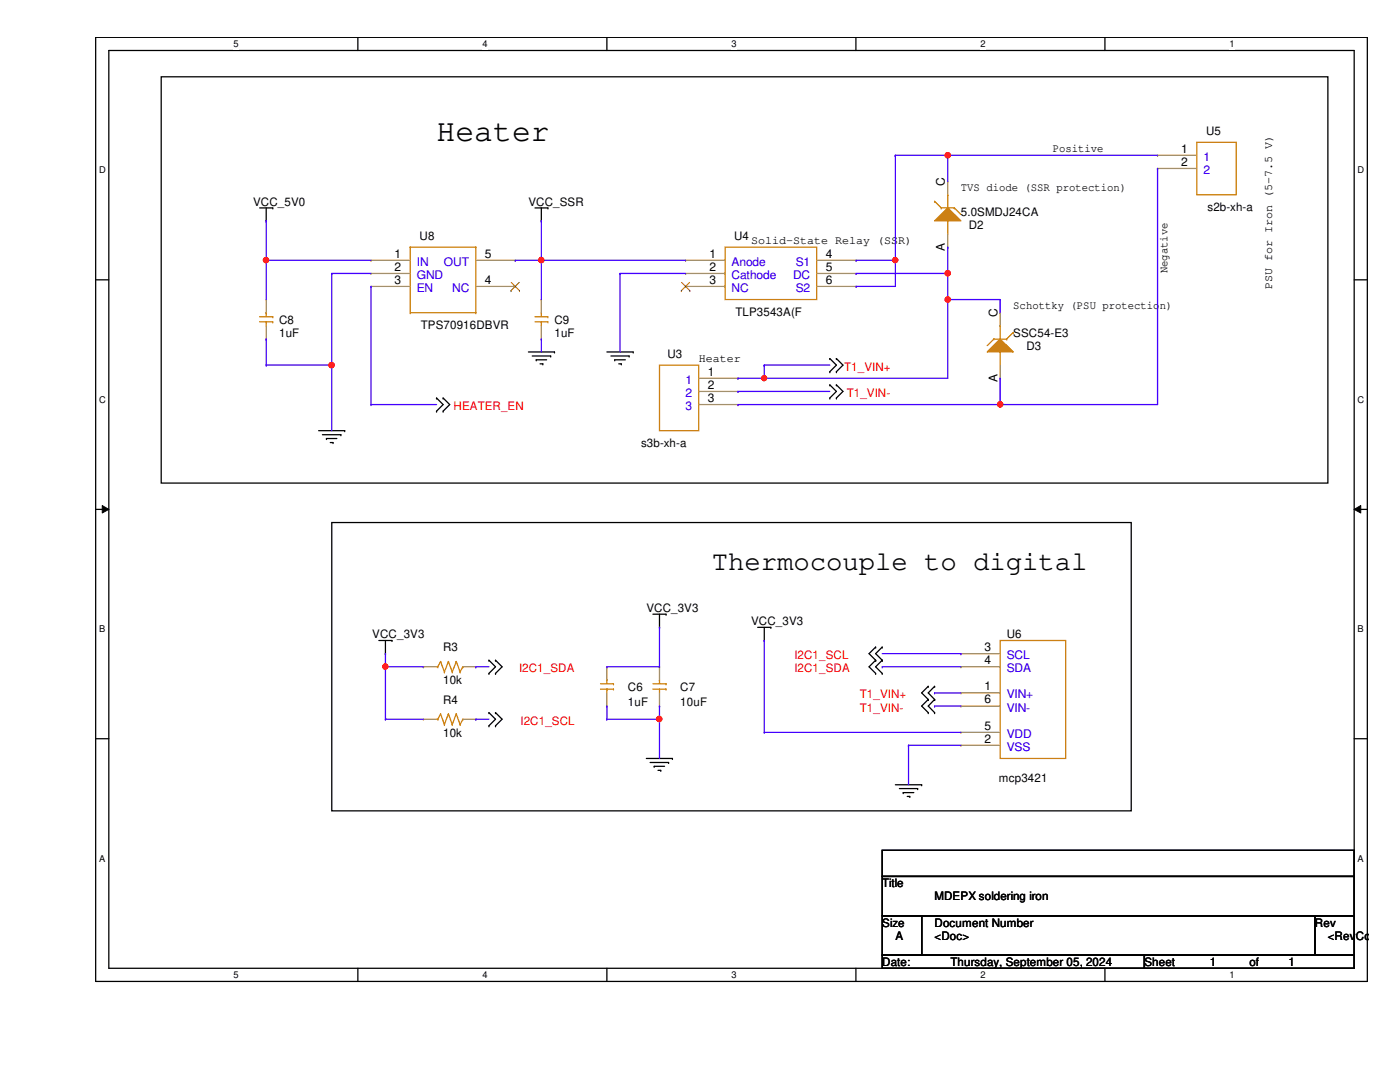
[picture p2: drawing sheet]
<svg xmlns="http://www.w3.org/2000/svg" width="279mm" height="216mm" viewBox="0 0 279 216" stroke-linecap="round" stroke-linejoin="round" font-family="sans-serif">
<path d="M19.1 7.5h253.8v188.3h-253.8zM21.7 10.1h248.6v183.1h-248.6z" fill="none" stroke="#000" stroke-width=".25"/>
<g fill="#fff">
<path d="M46.6 7.7h1v2.1h-1z"/>
<path d="M46.6 193.5h1v2.1h-1z"/>
</g>
<path d="M71.4 7.5v2.6M71.4 193.2v2.6" fill="none" stroke="#000" stroke-width=".25"/>
<g fill="#fff">
<path d="M96.3 7.7h1v2.1h-1z"/>
<path d="M96.3 193.5h1v2.1h-1z"/>
</g>
<path d="M121.1 7.5v2.6M121.1 193.2v2.6" fill="none" stroke="#000" stroke-width=".25"/>
<g fill="#fff">
<path d="M146 7.7h1v2.1h-1z"/>
<path d="M146 193.5h1v2.1h-1z"/>
</g>
<path d="M170.8 7.5v2.6M170.8 193.2v2.6" fill="none" stroke="#000" stroke-width=".25"/>
<g fill="#fff">
<path d="M195.7 7.7h1v2.1h-1z"/>
<path d="M195.7 193.5h1v2.1h-1z"/>
</g>
<path d="M220.5 7.5v2.6M220.5 193.2v2.6" fill="none" stroke="#000" stroke-width=".25"/>
<g fill="#fff">
<path d="M245.4 7.7h1v2.1h-1z"/>
<path d="M245.4 193.5h1v2.1h-1z"/>
<path d="M19.8 32.9h1.3v2.1h-1.3z"/>
<path d="M270.9 32.9h1.3v2.1h-1.3z"/>
<path d="M19.8 78.7h1.3v2.1h-1.3z"/>
<path d="M270.9 78.7h1.3v2.1h-1.3z"/>
</g>
<path d="M19.1 55.8h2.6M270.3 55.8h2.6" fill="none" stroke="#000" stroke-width=".25"/>
<g fill="#fff">
<path d="M19.8 124.5h1.2v2.1h-1.2z"/>
<path d="M270.9 124.5h1.3v2.1h-1.3z"/>
</g>
<path d="M19.1 101.6h2.6M270.3 101.6h2.6" fill="none" stroke="#000" stroke-width=".25"/>
<path d="M20.4 100.9l1.3 .7-1.3 .8zM270.3 101.6l1.3-.7v1.5z" fill="#000"/>
<path d="M20.4 100.9l1.3 .7-1.3 .8zM270.3 101.6l1.3-.7v1.5z" fill="none" stroke="#000" stroke-width=".2"/>
<g fill="#fff">
<path d="M19.8 170.3h1.2v2h-1.2z"/>
<path d="M270.9 170.3h1.3v2h-1.3z"/>
</g>
<g fill="none" stroke="#000" stroke-width=".25">
<path d="M32.2 15.3h232.8v81.1h-232.8zM51.8 41.5h2.6M53.1 44.1h.1M53.1 41.5v2.6M54.4 41.5h.1M106.8 41.5h2.5M108 44.1h.1M108 41.5v2.6M109.3 41.5h.1M87.1 79.4h.1M87.1 79.4l1.3 1.3-1.3 1.3M88.4 79.4h.1"/>
<path d="M88.4 79.4l1.3 1.3-1.3 1.3M105.5 70.2h5.2M106.2 71h3.7M107 71.8h.1M107 71.8h2.1M107.8 72.6h.5M108.3 72.6h.1M109.9 71h.1M110.7 70.2h.1M121.1 70.2h5.3M121.9 71h3.7M122.7 71.8h.1"/>
<path d="M122.7 71.8h2.1M123.5 72.6h.5M124 72.6h.1M125.6 71h.1M126.4 70.2h.1M165.6 71.5h.1M165.6 74.2h.1M165.6 76.8h.1M165.6 79.4h.1M165.6 71.5l1.3 1.4-1.3 1.3M165.6 76.8l1.3 1.3-1.3 1.3M166.9 71.5h.1"/>
<path d="M166.9 74.2h.1M166.9 76.8h.1M166.9 79.4h.1M166.9 71.5l1.3 1.4-1.3 1.3M166.9 76.8l1.3 1.3-1.3 1.3M63.6 85.9h5.2M64.3 86.7h3.7M65.2 87.5h.1M65.2 87.5h2M65.9 88.3h.6M66.5 88.3h.1M68 86.7h.1"/>
<path d="M68.8 85.9h.1M87.1 82h.1M88.4 82h.1M66.2 104.3h159.6v57.5h-159.6zM75.6 127.8h2.6M76.9 130.4h.1M76.9 127.8v2.6M78.2 127.8h.1M97.6 131.7h.1M97.6 134.4h.1M97.6 131.7l1.3 1.4-1.3 1.3M98.9 131.7h.1"/>
<path d="M98.9 134.4h.1M98.9 131.7l1.3 1.4-1.3 1.3M130.3 122.6h2.6M131.6 125.2h.1M131.6 122.6v2.6M132.9 122.6h.1M151.2 125.2h2.6M152.5 127.8h.1M152.5 125.2v2.6M153.8 125.2h.1M174.8 129.1h.1M174.8 131.7h.1"/>
<path d="M174.8 134.4h.1M174.8 129.1l-1.4 1.3 1.4 1.3M174.8 131.7l-1.4 1.4 1.4 1.3M176.1 129.1h.1M176.1 131.7h.1M176.1 134.4h.1M176.1 129.1l-1.3 1.3 1.3 1.3M176.1 131.7l-1.3 1.4 1.3 1.3M185.3 136.9h.1M185.3 139.6h.1M185.3 136.9l-1.4 1.4 1.4 1.3M185.3 139.6l-1.4 1.3 1.4 1.3"/>
<path d="M186.5 136.9h.1M186.5 139.6h.1M186.5 136.9l-1.2 1.4 1.2 1.3M186.5 139.6l-1.2 1.3 1.2 1.3M19.1 147.4h2.6M97.6 142.2h.1M97.6 144.8h.1M97.6 142.2l1.3 1.3-1.3 1.3M98.9 142.2h.1M98.9 144.8h.1M98.9 142.2l1.3 1.3-1.3 1.3M129 151.3h5.2"/>
<path d="M129.8 152.1h3.6M130.6 152.9h.1M130.6 152.9h2M131.3 153.7h.6M131.9 153.7h.1M133.4 152.1h.1M134.2 151.3h.1M178.7 156.6h5.2M179.5 157.4h3.6M180.3 158.2h.1M180.3 158.2h2.1M181.1 158.9h.5"/>
<path d="M181.6 158.9h.1M183.1 157.4h.1M183.9 156.6h.1M185.3 142.2h.1M186.5 142.2h.1M270.3 147.4h2.6M176.1 169.7h94.2v5.2h-94.2zM176.1 174.9h94.2v7.9h-94.2zM176.1 182.8h7.8v7.8h-7.8zM176.1 190.6h52.3v2.6h-52.3zM183.9 182.8h78.5v7.8h-78.5zM228.4 190.6h41.9v2.6h-41.9z"/>
<path d="M262.4 182.8h7.9v7.8h-7.9z"/>
</g>
<path d="M131.6 72.9h7.8v13h-7.8z" fill="none" stroke="#cc8006" stroke-width=".25"/>
<path d="M139.4 75.5h7.9M139.4 78.1h7.9M147.3 75.5h.1M147.3 78.1h.1M139.4 80.7h7.9M147.3 80.7h.1" fill="none" stroke="#a84" stroke-width=".25"/>
<path d="M186.5 44.1l2.6-2.6 2.7 2.6z" fill="#cc8006"/>
<g fill="none" stroke="#cc8006" stroke-width=".25">
<path d="M189.1 38.9h.1M189.1 38.9v2.6M186.5 44.1l2.6-2.6 2.7 2.6zM186.5 40.2h.1M186.5 40.2l1.3 1.3M187.8 41.5h.1M187.8 41.5h2.7M189.1 44.1h.1M189.1 44.1v2.6M190.5 41.5h.1M190.5 41.5l1.3 1.3M130.3 137.5h2.6"/>
<path d="M130.3 136.4h2.6M131.6 135.6h.1M131.6 137.5h.1M131.6 135.6v.8M131.6 137.5v.8M132.9 137.5h.1M132.9 136.4h.1"/>
</g>
<path d="M189.1 36.2h.1M189.1 36.2v2.7M189.1 49.3h.1M189.1 46.7v2.6M131.6 133.1h.1M131.6 133.1v2.5M131.6 138.3v2.6M131.6 140.9h.1" fill="none" stroke="#a84" stroke-width=".25"/>
<path d="M197 70.2l2.6-2.6 2.6 2.6z" fill="#cc8006"/>
<g fill="none" stroke="#cc8006" stroke-width=".25">
<path d="M238.8 28.4h7.9v10.5h-7.9zM81.9 49.3h.1M81.9 49.3v13.1M81.9 49.3h13.1M95 49.3h.1M95 49.3v13.1M144.7 49.3h18.3v10.5h-18.3zM51.8 64.2h2.6M51.8 63.2h2.6M53.1 62.4h.1M53.1 64.2h.1M53.1 62.4v.8"/>
<path d="M53.1 64.2v.8M54.4 64.2h.1M54.4 63.2h.1M81.9 62.4h.1M81.9 62.4h13.1M95 62.4h.1M106.8 64.2h2.5M106.8 63.2h2.5M108 62.4h.1M108 64.2h.1M108 62.4v.8M108 64.2v.8"/>
<path d="M109.3 64.2h.1M109.3 63.2h.1M197 70.2l2.6-2.6 2.6 2.6zM198.3 67.6h.1M198.3 67.6h2.6M198.3 67.6l-1.3 1.4M199.6 70.2h.1M199.6 65h.1M199.6 65v2.6M199.6 70.2v2.7M200.9 67.6h.1M202.2 66.3h.1"/>
<path d="M202.2 66.3l-1.3 1.3M87.1 133.1h.3M87.4 133.1h.1M87.9 132h.1M87.9 132l-.5 1.1M87.9 132l.8 2.1M88.7 134.1h.1M89.5 132h.1M89.5 132l-.8 2.1M89.5 132l.8 2.1M90.3 134.1h.1M91.1 132h.1"/>
<path d="M91.1 132l-.8 2.1M91.1 132l.7 2.1M91.8 134.1h.1M92.4 133.1h.1M92.4 133.1l-.6 1M119.8 137.5h2.6M119.8 136.4h2.6M121.1 135.6h.1M121.1 137.5h.1M121.1 135.6v.8M121.1 137.5v.8M122.4 137.5h.1"/>
<path d="M122.4 136.4h.1M199.6 127.8h13.1v23.5h-13.1zM87.1 143.5h.3M87.4 143.5h.1M87.9 142.5h.1M87.9 142.5l-.5 1M87.9 142.5l.8 2.1M88.7 144.6h.1M89.5 142.5h.1M89.5 142.5l-.8 2.1M89.5 142.5l.8 2.1M90.3 144.6h.1"/>
<path d="M91.1 142.5h.1M91.1 142.5l-.8 2.1M91.1 142.5l.7 2.1M91.8 144.6h.1M92.4 143.5h.1M92.4 143.5l-.6 1.1"/>
</g>
<g fill="none" stroke="#a84" stroke-width=".25">
<path d="M231 31h.1M231 33.6h.1M231 31h7.8M231 33.6h7.8M53.1 59.8h.1M53.1 59.8v2.6M74 51.9h.1M74 54.6h.1M74 57.1h.1M74 51.9h7.9M74 54.6h7.9M74 57.1h7.9"/>
<path d="M95 51.9h7.8M95 57.1h7.8M102.8 57.1h.1M102.8 51.9h.1M108 59.8h.1M108 59.8v2.6M136.8 51.9h.1M136.8 54.6h.1M136.8 57.1h.1M136.8 51.9h7.9M136.8 54.6h7.9M136.8 57.1h7.9"/>
<path d="M163 51.9h7.9M163 54.6h7.9M163 57.1h7.9M170.9 51.9h.1M170.9 54.6h.1M170.9 57.1h.1M53.1 67.6h.1M53.1 65v2.6M108 67.6h.1M108 65v2.6M199.6 75.5h.1M199.6 62.4h.1"/>
<path d="M199.6 62.4v2.6M199.6 72.9v2.6M84.5 133.1h.1M84.5 133.1h2.6M92.4 133.1h2.6M95 133.1h.1M121.1 133.1h.1M121.1 133.1v2.5M121.1 138.3v2.6M191.8 138.3h.1M191.8 130.4h.1M191.8 133.1h.1"/>
<path d="M191.8 138.3h7.8M191.8 130.4h7.8M191.8 133.1h7.8M84.5 143.5h.1M84.5 143.5h2.6M92.4 143.5h2.6M95 143.5h.1M121.1 140.9h.1M191.8 148.7h.1M191.8 146.1h.1M191.8 140.9h.1M191.8 148.7h7.8"/>
<path d="M191.8 146.1h7.8M191.8 140.9h7.8"/>
</g>
<path d="M102 58h.1M102 56.3l1.7 1.7M103.6 56.3l-1.6 1.7M103.7 58h.1M136 58h.1M136 56.3l1.7 1.7M137.6 56.3l-1.6 1.7M137.7 58h.1" fill="none" stroke="#804000" stroke-width=".2"/>
<path d="M178.7 31h.1M178.7 31v26.1h-7.8M178.7 31h10.4M231 33.6h.1M231 33.6v47.1M170.9 57.1h.1M170.9 54.6h.1M170.9 51.9h.1M170.9 54.6h18.2M170.9 51.9h7.8M178.7 51.9h.1" fill="none" stroke="#4200ff" stroke-width=".25"/>
<circle cx="178.7" cy="51.9" r=".5" fill="#f00"/>
<circle cx="178.7" cy="51.9" r=".5" fill="none" stroke="#f00" stroke-width=".25"/>
<path d="M189.1 49.3h.1M189.1 54.6h.1M189.1 49.3v10.5" fill="none" stroke="#4200ff" stroke-width=".25"/>
<circle cx="189.1" cy="59.8" r=".51" fill="#f00"/>
<circle cx="189.1" cy="59.8" r=".51" fill="none" stroke="#f00" stroke-width=".25"/>
<circle cx="189.1" cy="54.5" r=".51" fill="#f00"/>
<circle cx="189.1" cy="54.5" r=".51" fill="none" stroke="#f00" stroke-width=".25"/>
<path d="M189.1 31h.1M189.1 31h41.9" fill="none" stroke="#4200ff" stroke-width=".25"/>
<circle cx="189.1" cy="31" r=".51" fill="#f00"/>
<circle cx="189.1" cy="31" r=".51" fill="none" stroke="#f00" stroke-width=".25"/>
<path d="M189.1 31h.1M189.1 31v5.2M147.3 75.5h.1M152.5 72.9h.1M152.5 72.9h13.1M152.5 72.9v2.6h-5.2M199.6 75.5h.1M199.6 75.5v5.2M199.6 80.7h.1M199.6 80.7h31.4" fill="none" stroke="#4200ff" stroke-width=".25"/>
<circle cx="152.5" cy="75.5" r=".49" fill="#f00"/>
<circle cx="152.5" cy="75.5" r=".49" fill="none" stroke="#f00" stroke-width=".25"/>
<path d="M147.3 78.1h.1M147.3 78.1h18.3M152.5 75.5h.1M152.5 75.5h36.6M147.3 80.7h.1M147.3 80.7h52.3" fill="none" stroke="#4200ff" stroke-width=".25"/>
<circle cx="199.6" cy="80.7" r=".51" fill="#f00"/>
<circle cx="199.6" cy="80.7" r=".51" fill="none" stroke="#f00" stroke-width=".25"/>
<path d="M121.1 133.1h.1M131.6 125.2h.1M131.6 125.2v7.9h-10.5M152.5 127.8h.1M152.5 127.8v18.3M121.1 140.9h.1M121.1 143.5h.1M121.1 140.9v2.6M121.1 143.5h10.5M131.6 140.9h.1M131.6 143.5h.1M131.6 140.9v10.4" fill="none" stroke="#4200ff" stroke-width=".25"/>
<circle cx="131.6" cy="143.5" r=".51" fill="#f00"/>
<circle cx="131.6" cy="143.5" r=".51" fill="none" stroke="#f00" stroke-width=".25"/>
<g fill="none" stroke="#4200ff" stroke-width=".25">
<path d="M76.9 130.4h.1M76.9 133.1h.1M76.9 130.4v13.1M76.9 133.1h7.6M186.5 138.3h.1M186.5 138.3h5.3M152.5 146.1h.1M152.5 146.1h39.3M181.3 148.7h.1M181.3 148.7v7.9M181.3 148.7h10.5M186.5 140.9h.1"/>
<path d="M186.5 140.9h5.3"/>
</g>
<circle cx="76.9" cy="133" r=".5" fill="#f00"/>
<circle cx="76.9" cy="133" r=".5" fill="none" stroke="#f00" stroke-width=".25"/>
<path d="M53.1 44.1h.1M53.1 51.9h.1M53.1 44.1v15.7M95 133.1h.1M95 133.1h2.6M76.9 143.5h.1M76.9 143.5h7.6M95 143.5h.1M95 143.5h2.6" fill="none" stroke="#4200ff" stroke-width=".25"/>
<circle cx="53.1" cy="51.9" r=".51" fill="#f00"/>
<circle cx="53.1" cy="51.9" r=".51" fill="none" stroke="#f00" stroke-width=".25"/>
<path d="M53.1 51.9h.1M53.1 51.9h20.9M102.8 51.9h.1M102.8 51.9h5.2M108 51.9h.1M108 51.9v7.9" fill="none" stroke="#4200ff" stroke-width=".25"/>
<circle cx="108" cy="51.9" r=".51" fill="#f00"/>
<circle cx="108" cy="51.9" r=".51" fill="none" stroke="#f00" stroke-width=".25"/>
<path d="M66.2 54.6h.1M66.2 54.6v18.3" fill="none" stroke="#4200ff" stroke-width=".25"/>
<circle cx="66.2" cy="72.9" r=".51" fill="#f00"/>
<circle cx="66.2" cy="72.9" r=".51" fill="none" stroke="#f00" stroke-width=".25"/>
<g fill="none" stroke="#4200ff" stroke-width=".25">
<path d="M66.2 54.6h.1M66.2 54.6h7.8M74 57.1h.1M74 57.1v23.6M108 51.9h.1M108 44.1h.1M108 44.1v7.8M108 51.9h28.8M123.7 54.6h.1M123.7 54.6h13.1M123.7 54.6v15.6M189.1 59.8h.1"/>
<path d="M189.1 59.8h10.5M189.1 59.8v15.7M199.6 59.8h.1M199.6 59.8v2.6M53.1 67.6h.1M53.1 72.9h.1M53.1 67.6v5.3M53.1 72.9h13.1M66.2 72.9h.1M66.2 72.9v13M108 67.6h.1M108 67.6v2.6"/>
<path d="M74 80.7h.1M74 80.7h13.1M176.1 133.1h.1M176.1 130.4h15.7M176.1 133.1h15.7M191.8 130.4h.1"/>
</g>
<circle cx="178.7" cy="51.9" r=".5" fill="#f00"/>
<circle cx="178.7" cy="51.9" r=".5" fill="none" stroke="#f00" stroke-width=".25"/>
<circle cx="189.1" cy="59.8" r=".51" fill="#f00"/>
<circle cx="189.1" cy="59.8" r=".51" fill="none" stroke="#f00" stroke-width=".25"/>
<circle cx="189.1" cy="54.5" r=".51" fill="#f00"/>
<circle cx="189.1" cy="54.5" r=".51" fill="none" stroke="#f00" stroke-width=".25"/>
<circle cx="189.1" cy="31" r=".51" fill="#f00"/>
<circle cx="189.1" cy="31" r=".51" fill="none" stroke="#f00" stroke-width=".25"/>
<circle cx="152.5" cy="75.5" r=".49" fill="#f00"/>
<circle cx="152.5" cy="75.5" r=".49" fill="none" stroke="#f00" stroke-width=".25"/>
<circle cx="199.6" cy="80.7" r=".51" fill="#f00"/>
<circle cx="199.6" cy="80.7" r=".51" fill="none" stroke="#f00" stroke-width=".25"/>
<circle cx="131.6" cy="143.5" r=".51" fill="#f00"/>
<circle cx="131.6" cy="143.5" r=".51" fill="none" stroke="#f00" stroke-width=".25"/>
<circle cx="76.9" cy="133" r=".5" fill="#f00"/>
<circle cx="76.9" cy="133" r=".5" fill="none" stroke="#f00" stroke-width=".25"/>
<circle cx="53.1" cy="51.9" r=".51" fill="#f00"/>
<circle cx="53.1" cy="51.9" r=".51" fill="none" stroke="#f00" stroke-width=".25"/>
<circle cx="108" cy="51.9" r=".51" fill="#f00"/>
<circle cx="108" cy="51.9" r=".51" fill="none" stroke="#f00" stroke-width=".25"/>
<circle cx="66.2" cy="72.9" r=".51" fill="#f00"/>
<circle cx="66.2" cy="72.9" r=".51" fill="none" stroke="#f00" stroke-width=".25"/>
<text font-size="6.3" x="87.1" y="28.1">Heater</text>
<text font-size="5.5" x="142.1" y="113.8">Thermocouple to digital</text>
<g font-size="2.4">
<text x="235.7" y="30.4">1</text>
<text x="235.7" y="33.1">2</text>
<text x="188.6" y="37" transform="rotate(-90 188.6 37)">C</text>
<text x="78.7" y="51.4">1</text>
<text x="96.8" y="51.4">5</text>
<text x="141.6" y="51.4">1</text>
<text x="164.8" y="51.4">4</text>
<text x="188.6" y="50.1" transform="rotate(-90 188.6 50.1)">A</text>
<text x="78.7" y="54">2</text>
<text x="78.7" y="56.6">3</text>
<text x="96.8" y="56.6">4</text>
<text x="141.6" y="54">2</text>
<text x="141.6" y="56.6">3</text>
<text x="164.8" y="54">5</text>
<text x="164.8" y="56.6">6</text>
<text x="199.1" y="63.2" transform="rotate(-90 199.1 63.2)">C</text>
<text x="141.3" y="74.9">1</text>
<text x="141.3" y="77.6">2</text>
<text x="199.1" y="76.3" transform="rotate(-90 199.1 76.3)">A</text>
<text x="141.3" y="80.2">3</text>
<text x="196.5" y="129.9">3</text>
<text x="196.5" y="137.7">1</text>
<text x="196.5" y="132.5">4</text>
<text x="196.5" y="140.3">6</text>
<text x="196.5" y="148.2">2</text>
<text x="196.5" y="145.6">5</text>
</g>
<g font-size="2.4" fill="#00c">
<text x="240.2" y="32.1">1</text>
<text x="240.2" y="34.7">2</text>
<text x="83.2" y="53">IN</text>
<text x="88.6" y="53">OUT</text>
<text x="146" y="53">Anode</text>
<text x="158.8" y="53">S1</text>
<text x="83.2" y="55.7">GND</text>
<text x="83.2" y="58.3">EN</text>
<text x="90.3" y="58.3">NC</text>
<text x="146" y="55.7">Cathode</text>
<text x="146" y="58.3">NC</text>
<text x="158.3" y="55.7">DC</text>
<text x="158.8" y="58.3">S2</text>
<text x="136.8" y="76.6">1</text>
<text x="136.8" y="79.2">2</text>
<text x="136.8" y="81.8">3</text>
<text x="200.9" y="131.5">SCL</text>
<text x="200.9" y="134.2">SDA</text>
<text x="200.9" y="139.4">VIN+</text>
<text x="200.9" y="142">VIN-</text>
<text x="200.9" y="149.8">VSS</text>
<text x="200.9" y="147.2">VDD</text>
</g>
<g font-size="2.3">
<text x="240.7" y="26.9">U5</text>
<text x="210.1" y="30.3">Positive</text>
<text x="50.5" y="41">VCC_5V0</text>
<text x="105.5" y="41">VCC_SSR</text>
<text x="191.8" y="38.1">TVS diode (SSR protection)</text>
<text x="83.7" y="47.8">U8</text>
<text x="146.5" y="47.8">U4</text>
<text x="191.8" y="43.1">5.0SMDJ24CA</text>
<text x="193.3" y="45.7">D2</text>
<text x="241" y="42.1">s2b-xh-a</text>
<text x="149.9" y="48.6">Solid-State Relay (SSR)</text>
<text x="233" y="54.6" transform="rotate(-90 233 54.6)">Negative</text>
<text x="253.9" y="57.7" transform="rotate(-90 253.9 57.7)">PSU for Iron (5-7.5 V)</text>
<text x="55.7" y="64.6">C8</text>
<text x="84" y="65.6">TPS70916DBVR</text>
<text x="110.7" y="64.6">C9</text>
<text x="146.8" y="63">TLP3543A(F</text>
<text x="202.2" y="61.7">Schottky (PSU protection)</text>
<text x="55.7" y="67.2">1uF</text>
<text x="110.7" y="67.2">1uF</text>
<text x="133.2" y="71.4">U3</text>
<text x="202.2" y="67.2">SSC54-E3</text>
<text x="204.9" y="69.8">D3</text>
<text x="139.4" y="72.1">Heater</text>
<text x="127.9" y="89.2">s3b-xh-a</text>
<text x="129" y="122.1">VCC_3V3</text>
<text x="149.9" y="124.7">VCC_3V3</text>
<text x="74.3" y="127.3">VCC_3V3</text>
<text x="88.4" y="130">R3</text>
<text x="200.9" y="127.3">U6</text>
<text x="88.4" y="136.5">10k</text>
<text x="125.3" y="137.8">C6</text>
<text x="135.8" y="137.8">C7</text>
<text x="88.4" y="140.4">R4</text>
<text x="125.3" y="141">1uF</text>
<text x="135.8" y="141">10uF</text>
<text x="88.4" y="147">10k</text>
<text x="199.3" y="156.1">mcp3421</text>
<text x="176.1" y="177">Title</text>
<text x="186.5" y="179.7">MDEPX soldering iron</text>
<text x="176.1" y="184.9">Size</text>
<text x="186.5" y="184.9">Document Number</text>
<text x="262.4" y="184.9">Rev</text>
<text x="178.7" y="187.5">A</text>
<text x="186.5" y="187.5">&lt;Doc&gt;</text>
<text x="265" y="187.5">&lt;RevCo</text>
<text x="176.1" y="192.7">Date:</text>
<text x="189.7" y="192.7">Thursday, September 05, 2024</text>
<text x="228.4" y="192.7">Sheet</text>
<text x="241.5" y="192.7">1</text>
<text x="249.3" y="192.7">of</text>
<text x="257.2" y="192.7">1</text>
</g>
<g font-size="2.3" fill="#f00">
<text x="168.5" y="74">T1_VIN+</text>
<text x="90.5" y="81.8">HEATER_EN</text>
<text x="169" y="79.2">T1_VIN-</text>
<text x="158.5" y="131.5">I2C1_SCL</text>
<text x="103.6" y="134.2">I2C1_SDA</text>
<text x="158.5" y="134.2">I2C1_SDA</text>
<text x="171.6" y="139.4">T1_VIN+</text>
<text x="171.6" y="142">T1_VIN-</text>
<text x="103.9" y="144.6">I2C1_SCL</text>
</g>
<g font-size="1.9">
<text x="46.6" y="9.4">5</text>
<text x="96.3" y="9.4">4</text>
<text x="146" y="9.4">3</text>
<text x="195.7" y="9.4">2</text>
<text x="245.4" y="9.4">1</text>
<text x="19.8" y="34.6">D</text>
<text x="270.9" y="34.6">D</text>
<text x="19.8" y="80.3">C</text>
<text x="270.9" y="80.3">C</text>
<text x="19.8" y="126.2">B</text>
<text x="270.9" y="126.2">B</text>
<text x="19.8" y="171.9">A</text>
<text x="270.9" y="171.9">A</text>
<text x="46.6" y="195.2">5</text>
<text x="96.3" y="195.2">4</text>
<text x="146" y="195.2">3</text>
<text x="195.7" y="195.2">2</text>
<text x="245.4" y="195.2">1</text>
</g>
</svg>
